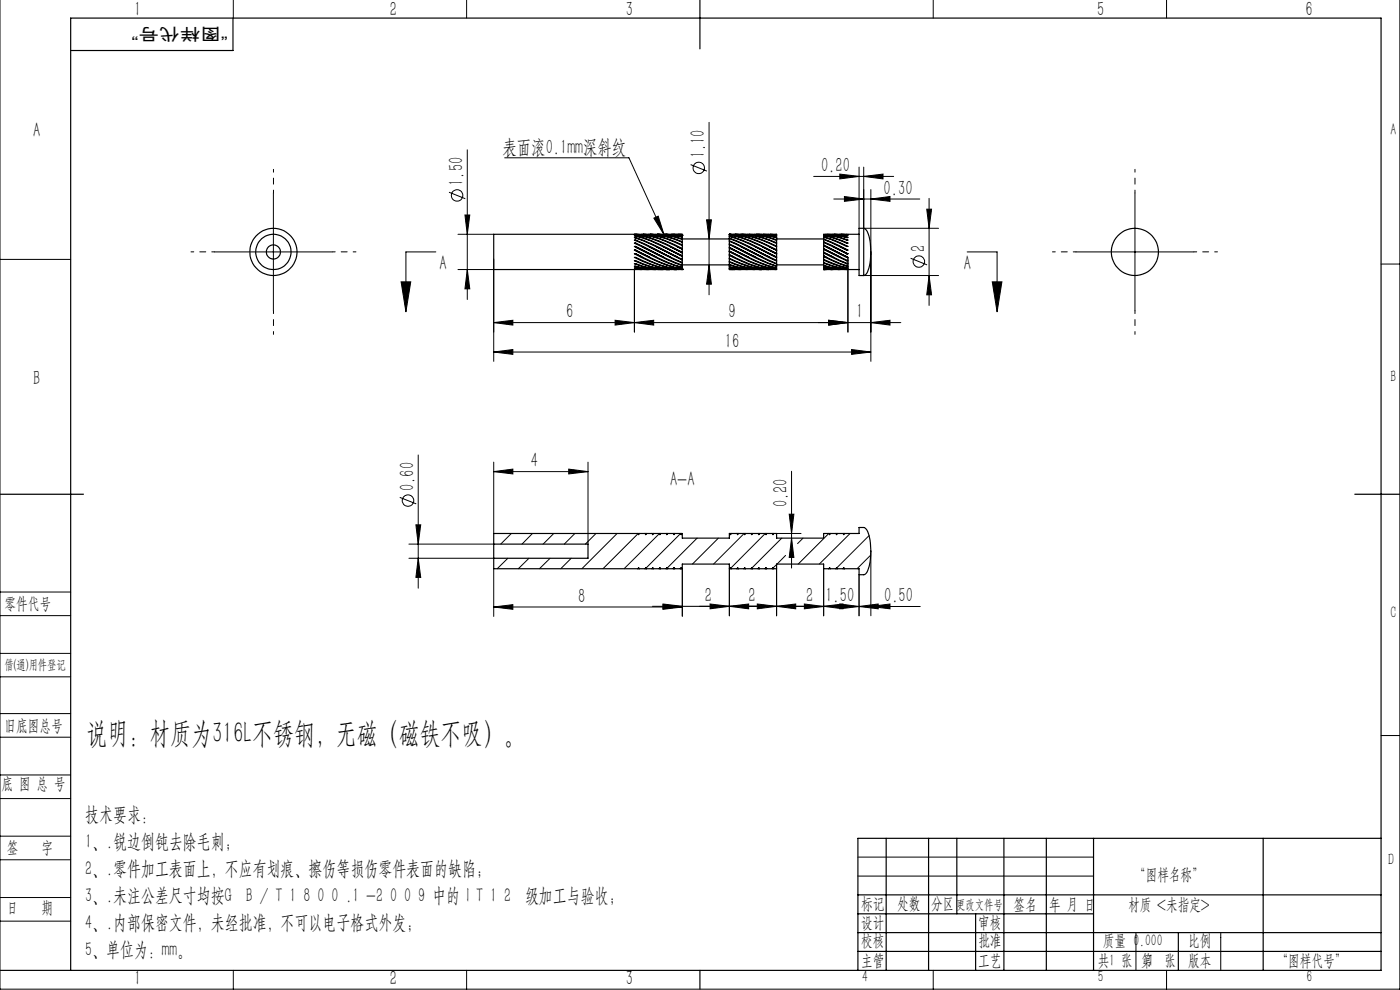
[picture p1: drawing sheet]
<svg xmlns="http://www.w3.org/2000/svg" width="297mm" height="210mm" viewBox="0 0 297 210" stroke-linecap="round" stroke-linejoin="round" font-family="sans-serif">
<g fill="none" stroke="#000" stroke-width=".21">
<path d="M0 -.1v209.9h297v-209.9M49.5 0v3.8M99 0v3.8M198 0v3.8M247.5 0v3.8M99.1 31.8v31.7M107.1 33.5h26.3l7.5 16.3M146.5 34.9l3.5 1.4M150.4 26v36.5M172.6 37.4h17M178.2 36.9l4 .5-4 .6zM182.2 35.4v13"/>
<path d="M183.2 37.4l4.1-.5v1.1zM183.2 35.4v13h15.9M0 55h15M45.5 53.4h25M58 40.9v25M85.1 59.8h2l-1 6.3zM92.5 53.4h-6.4v12.7M95.2 40.8l3.5 1.3M97.2 57.2h7.5M97.2 49.7h7.5M98.6 45.6h1.1l-.6 4.1zM99.1 57.2l.6 4.1h-1.1z"/>
<path d="M104.7 55v21.7M134.6 57.1v13.3M138.7 46.3l.9-.4 1.3 3.9zM149.9 46.6h1l-.5 4.1zM150.4 56.2l.5 4.1h-1zM176.9 42.2h18.2M179.1 41.7l4.1 .5-4.1 .5zM179.9 54.6v15.8M183.2 58.4h15.9M184.7 42.2l4.1-.5v1zM184.7 40.2v36.5M193.2 54.8l3.5 1.4"/>
<path d="M196.6 44.4h1l-.5 4zM197.1 58.4l.5 4.1h-1zM197.1 42.1v22.7M205.2 53.4h6.3v12.7M210.5 59.8h2l-1 6.3zM228.2 53.4h25.1M240.8 40.9v25M293 56h4M104.7 74.7l4.1-.6v1.1zM104.7 74.7h80M104.7 68.4l4.1-.5v1.1zM130.5 67.9l4.1 .5-4.1 .6z"/>
<path d="M134.6 68.4l4.1-.5v1.1zM175.8 67.9l4.1 .5-4.1 .6zM180.7 74.1l4 .6-4 .5zM184.7 68.4l4.1-.5v1.1zM191.1 68.4h-86.4M88.7 96.5v28.3M104.7 98v15.2M120.7 99.5l4 .5-4 .5zM124.7 98v17.4M167.9 100v20.5M84.8 105.5l3.5 1.4M86.7 115.4h18"/>
<path d="M86.7 118.4h18M88.2 111.3h1.1l-.6 4.1zM88.7 118.4l.6 4.1h-1.1zM104.7 100l4.1-.5v1zM104.7 100h20M107.7 118.4l-2.2 2.2M108.5 113.2l-2.3 2.2M112.2 118.4l-2.2 2.2M113 113.2l-2.3 2.2M116.7 118.4l-2.3 2.2M117.5 113.2l-2.3 2.2M121.2 118.4l-2.2 2.2"/>
<path d="M122 113.2l-2.3 2.2M126.4 113.2l-2.2 2.2M130.9 113.2l-7.5 7.4M135.4 113.2l-7.5 7.4M139.9 113.2l-7.5 7.4M144.4 113.2l-7.3 7.3M147.9 114.2l-6.4 6.3M152.4 114.2l-5.5 5.5M157.8 113.2l-6.4 6.5M162.3 113.2l-7.3 7.3M164.7 113.2h5.2M164.7 119.8l-.7 .7"/>
<path d="M165.8 114.2l-6.3 6.3M166.7 117.8l-1.8 1.9M167.4 109.1h1l-.5 4.1zM167.9 114.2l.5 4h-1zM170.4 114.2l-1.2 1.1M175.8 113.2l-6.5 6.5M180.3 113.2l-6.5 6.5M184.4 113.6l-6.9 6.9M184.7 117.7l-2.9 2.9M184.7 116.9v13.7M0 138.6h15M0 125.6h15"/>
<path d="M0 130.6h15M104.7 128.8l4.1-.5v.9zM104.7 120.6v10.2M104.7 128.8h40M138.4 128.6h42.7M140.7 128.3l4 .5-4 .4zM140.7 128.1l4 .5-4 .5zM144.7 120.6v10.2M150.6 128.1l4.1 .5-4.1 .5zM154.7 120.6v10M154.7 128.6l4.1-.5v1zM160.7 128.1l4 .5-4 .5z"/>
<path d="M164.7 128.6l4.1-.5v1zM164.7 120.6v10M170.6 128.1l4.1 .5-4.1 .5zM174.7 128.6l4.1-.5v1zM174.7 120.6v10M177.4 120.6h-.1M178.2 128.1l4 .5-4 .5zM182.2 128.6l4.1-.5v1zM182.2 121.9v8.7M184.7 128.6l4.1-.5v1zM195.2 128.6h-26.8M0 143.6h15"/>
<path d="M0 156.4h15M0 151.4h15M293 156h4M0 169.4h15M0 164.4h15M0 177.4h15M0 182.4h15M0 190.4h15M0 195.4h15M182 181.8h50M182 185.8h50M241 197.8v8"/>
<path d="M259 197.8v8M49.5 205.8v4M99 205.8v4M198 205.8v4M247.5 205.8v4"/>
<circle cx="148.2" cy="35.6" r="1.22"/>
<circle cx="97" cy="41.5" r="1.21"/>
<circle cx="194.9" cy="55.5" r="1.2"/>
<circle cx="86.6" cy="106.2" r="1.2"/>
</g>
<path d="M45.5 53.4h-5M58 40.9v-5M70.5 53.4h5M228.3 53.4h-5M240.8 40.9v-5M253.3 53.4h5M58 65.9v5M240.8 65.9v5" fill="none" stroke="#000" stroke-width=".21" stroke-dasharray="30.5 1.3 1.3 1.3" stroke-dashoffset="29.9"/>
<g fill="none" stroke="#000" stroke-width=".25">
<path d="M148.5 0v10.4M49.4 3.8v6.9h-34.4M134.6 49.7a20.5 20.5 0 0 1 10.1 3.2v.6M134.6 53l1.7 .9a28.9 28.9 0 0 0 8.4 3.2M134.6 53.8h.3a23.5 23.5 0 0 0 9.8 3.4 23.4 23.4 0 0 1-10.1-3.4zM134.6 53h.3M134.6 53l.1 .1M134.7 53.1l3.1 1.4M134.8 53.8l1.2 .6M134.9 50.4l3.2 1.3 6.6 3.3M134.9 49.7a21.1 21.1 0 0 1 9.8 3M134.9 49.8a28.4 28.4 0 0 1 9.8 3.7"/>
<path d="M134.9 49.8h-.3a30.1 30.1 0 0 1 10.1 3.8M134.9 50a42.7 42.7 0 0 1 9.8 4.3M134.9 50h-.3a45.3 45.3 0 0 1 10.1 4.4M134.9 50.4h-.3a75.9 75.9 0 0 1 10.1 4.8M134.9 50.9l9.8 4.8M134.9 50.9h-.3l10.1 4.9M134.9 51.6l6.5 3.3 3.3 1.4M134.9 51.6h-.3l3.4 1.7a43.3 43.3 0 0 0 6.7 3.1M134.9 52.3l3.2 1.7a31.7 31.7 0 0 0 6.6 2.7v-.3M134.9 52.3h-.3l3.4 1.7a29.3 29.3 0 0 0 6.7 2.8M134.9 53l1.6 .9a27.4 27.4 0 0 0 8.2 3.1v-.2M134.9 50.4l-.1 .1"/>
<path d="M134.9 51.6l-.1 .1M134.9 53l-.2 .1M134.9 52.3h-.2M134.9 50.9l-.1 .1M134.9 50l-.1 .1M134.9 49.8h.1M135 52.5l4 1.9M135.9 54.4l.3 .1M136.2 52.3l4.6 2.2M137.7 52.3l4.5 2.2M138.9 54.4l.3 .1M139.1 49.7a14.3 14.3 0 0 1 5.6 1.1"/>
<path d="M139.1 49.7h-1.2a16.8 16.8 0 0 1 6.8 1.6M139.2 52.3l4.5 2.2M140.6 49.7l2.5 .2 1.6 .4M140.6 49.7h-1.2a15.1 15.1 0 0 1 5.3 1M140.7 52.3l4 2M140.7 49.7l2.4 .2 1.6 .3M140.7 57.2a16.2 16.2 0 0 1-6.1-1.3h.3a16.1 16.1 0 0 0 7.2 1.3 17.1 17.1 0 0 1-7.5-1.9h.3a16.8 16.8 0 0 0 8.7 1.9 19 19 0 0 1-9-2.6h.3a18.9 18.9 0 0 0 9.8 2.6M140.9 49.7h1.2M142.1 49.7l2.6 .2v.3M142.1 49.7l2.6 .2M142.2 52.3l2.5 1.3M142.4 49.7h2.3"/>
<path d="M143.7 49.7h1M143.7 52.3l1 .4M143.9 49.7h.8M144.7 52.7v-.5a18.8 18.8 0 0 0-8.6-2.5h-31.4v7.5h32.9l-3-.3 1.9 .2 2.6 .1-2.8-.3-1.7-.4h.3a15.5 15.5 0 0 0 5.7 .7M144.7 49.7v.2M144.7 50.3v.4M144.7 50.8v.5M144.7 51.4a17 17 0 0 0-8.3-1.7 18.8 18.8 0 0 1 8.3 2.3M144.7 51.4v.6M144.7 53.6v.7M144.7 54.4v.6M144.7 55.2v.5"/>
<path d="M144.7 55.8v.5M144.7 57.1v.1M144.7 57.2h.1M144.7 55v.2M144.7 57.1h.1M144.7 53.6h.1M144.7 54.3v.1M144.7 53.5v.1M144.7 52v.1M144.7 51.3v.1M144.7 49.9h.1M144.7 56.2h10"/>
<path d="M144.7 50.7h10M144.7 50.2v.1M144.7 50.7v.1M144.7 55.7v.1M144.7 56.3v.1M144.7 56.8h.1M154.7 52.6l4 1.9M154.7 54l1 .5M154.7 50.5l2.7 1.1 7.3 3.6M154.7 50.6l2.4 1 7.6 3.8M154.7 50.5v-.3l2.4 .7 7.6 3.8M154.7 51.1l10 4.8"/>
<path d="M154.7 50.6v.5M154.7 51.7v.2M154.7 51.7l2.7 1.3a49.2 49.2 0 0 0 7.3 3.4v-.4M154.7 51.9l5.4 2.7 4.6 1.9M154.7 51.2v.5M154.7 51.2l10 4.8M154.7 52.4l2.7 1.4a28 28 0 0 0 7.3 3v-.3M154.7 51.9v.5M154.7 52.4v.2M154.7 52.6l2.4 1.2a29.6 29.6 0 0 0 7.6 3.1M154.7 53.2l1.4 .7a26.7 26.7 0 0 0 8.6 3.2M154.7 52.6v.6"/>
<path d="M154.7 49.9a25.5 25.5 0 0 1 8.5 3.2l1.5 .8M154.7 53.3l2.3 1.1M154.7 53.2v.1M154.7 50.1a44.4 44.4 0 0 1 10 4.4M154.7 49.9v.2M154.7 49.8a31 31 0 0 1 10 4M154.7 53.4l2.4 1.2a22.7 22.7 0 0 0 7.6 2.5M154.7 53.3v.1M154.7 49.7v.1M154.7 49.7a20.3 20.3 0 0 1 8.5 2.6l1.5 .8M154.7 54l1.4 .7a20.9 20.9 0 0 0 8.6 2.5M154.7 53.4v.6"/>
<path d="M154.7 49.7a18.1 18.1 0 0 1 8.2 2.4l1.8 .9M154.7 49.7a18.7 18.7 0 0 1 10 2.6M154.7 49.7h.1M154.7 54.2l1.2 .6a18.7 18.7 0 0 0 8.8 2.4M154.7 54v.2M154.7 54.8a19 19 0 0 0 9.9 2.4M154.7 54.2v.6M154.7 54.9l1.2 .5a18.1 18.1 0 0 0 6.9 1.8M154.7 54.8v.1M154.7 55.5a17.3 17.3 0 0 0 8.4 1.7M154.7 54.9v.6M154.7 55.6a17.4 17.4 0 0 0 6.3 1.5"/>
<path d="M154.7 55.5v.1M154.7 56.1a16.7 16.7 0 0 0 6.9 1.1M154.7 55.6v.5M154.7 56.2a16 16 0 0 0 5.4 1 15.8 15.8 0 0 1-5.4-.6M154.7 56.2v.4M154.7 56.6l2.4 .5 1.5 .1a10 10 0 0 1-3.9-.3zM154.7 57l2.5 .2M154.7 57v.1l1.2 .1M154.7 57.2h2.4M154.7 49.8h.1M154.7 50.1h.1M154.7 50.5v.1"/>
<path d="M154.7 51.1v.1M154.7 56.1v.1M154.7 56.6h.1M154.7 57h.1M155.8 52.4l.2 .1M156 52.5l4.3 2M157 54.4l.2 .1M157.2 52.3l.3 .2M157.2 49.7a16 16 0 0 1 7.5 1.8M157.4 49.7h1.2a14.7 14.7 0 0 1 6.1 1.3M157.5 52.5l4.2 2M158.8 52.4l.2 .1"/>
<path d="M158.9 49.7h1.2a12.2 12.2 0 0 1 4.6 .8v.4M159 52.5l4.2 2M160.2 49.8l2.7 .5 1.8 .6M160.2 52.3l4.5 2.2M160.4 49.7l2.5 .2 1.8 .5M160.4 49.7l2.8 .1 1.5 .3v.3M161.7 52.4l3 1.4M161.9 49.7l2.8 .3M161.9 49.7l2.8 .1v.2M163.2 52.3l1.5 .8M163.4 49.7l1.3 .1-1.3-.1M164.7 55.2v.2"/>
<path d="M164.7 54.7v.5M164.7 55.4v.5M164.7 56.9v.2M164.7 53.8v.1M164.7 53.9v.6M164.7 54.5v.2M164.7 53.1v.7M164.7 57.1v.1M164.7 53.1h.1M164.7 53v.1M164.7 52.3v.7M164.7 51.6a17.4 17.4 0 0 0-8.8-1.9 18.7 18.7 0 0 1 8.8 2.5"/>
<path d="M164.7 52.2v.1M164.7 51.6v.6M164.7 51.5v.1M164.7 51v.5M164.7 50.9v.1M164.7 56.2h10M164.7 50.7h10M164.7 50h.1M164.7 50.4h.1M164.7 53.8h.1M164.7 55.9v.1M164.7 56.5h.1"/>
<path d="M164.7 56.9h.1M174.7 52.7l3.5 1.8M174.7 53.6l2 .9M174.7 54.3l.6 .2M174.7 51.3l5.2 2.5h-.3l-4.9-2.4M174.7 51.3v.1M174.7 52.7v-.6l4.9 2.5M174.7 52l5.2 2.6h-.3M174.7 51.4v.6M174.7 50.8v.5M174.7 50.7l5.2 2.3h-.3l-4.9-2.2M174.7 50.3v.4"/>
<path d="M174.7 50.2l1.8 .6 3.4 1.5-5.2-2M174.7 49.9l1.8 .4 3.4 1.3-3.5-1.3-1.7-.4v.3M174.7 49.7v.2M174.7 49.7l3.5 .6 1.7 .6-3.5-.9zM174.7 49.7a19.4 19.4 0 0 1 5.2 .7l-1.7-.4-2.8-.3M174.7 57.2h.1M174.7 57.1v.1M174.7 57.1l1.9 .1h-1.9M174.7 56.8l3.4 .4-3.4-.2zM174.7 56.4v.3a28.3 28.3 0 0 0 7.5 .5M174.7 56.4l3.3 .7 1.6 .1M174.7 56.3l1.8 .5 3.4 .4"/>
<path d="M174.7 55.8v.5M174.7 55.8l3.3 1.1 1.6 .2M174.7 55.7l3.5 1.1 1.7 .3h-.3M174.7 55.2v.5M174.7 55.2l3.3 1.2 1.6 .5M174.7 55l3.5 1.4 1.7 .5h-.3M174.7 54.4v.6M174.7 54.4l3.3 1.5 1.6 .6M174.7 54.3l3.5 1.6 1.7 .6h-.3M174.7 53.6v.7M174.7 53.6l4.9 2.3M174.7 53.5l5.2 2.4h-.3"/>
<path d="M174.7 53.5v-.6l4.9 2.4M174.7 52.7l5.2 2.6h-.3M174.7 52v.1M174.7 53.5v.1M174.7 53.6h.1M174.7 54.3v.1M174.7 55v.2M174.7 49.9h.1M174.7 55.7v.1M174.7 57.1h.1M174.7 50.2v.1M174.7 50.7v.1"/>
<path d="M174.7 56.3v.1M174.7 56.8h.1M175.2 52.3l4.5 2.2-.1 .1M175.4 49.7l2.6 .1 1.9 .2-3-.3 3 .1h-.3M176.7 52.3l3 1.5M178.3 52.4l1.4 .6M178.4 49.7h3.8M179.6 57.1h.1M179.6 56.4v.1M179.6 56.8v.1M179.7 55.9h-.1M179.7 55.2l-.1 .1"/>
<path d="M183.2 48.4a2.42 2.42 0 0 1 1.3 2.2 12.4 12.4 0 0 1-.7 7.5l-.6 .3M183.2 48.4h-1v10h1M183.2 48.4v10M0 104.8h17.7M104.7 115.4v-2.2h40v1h10v-1h10v1h10v-1h7.5v-1.3h1a2.42 2.42 0 0 1 1.3 2.2 12.4 12.4 0 0 1-.7 7.5l-.4 .3h-1.2v-1.3h-7.5v-.9h-10v.9h-10v-.9h-10v.9h-40v-2.2M104.7 115.4v3M104.7 115.4h20v3h-20M135.3 113.2l.2 .2 .1-.2M136.8 113.2l.2 .2 .1-.2M138.3 113.2l.2 .2 .1-.2M139.8 113.2l.2 .2 .1-.2M141.3 113.2l.2 .2 .1-.2"/>
<path d="M142.8 113.2l.2 .2 .1-.2M144.3 113.2l.2 .2 .1-.2M154.8 113.2l.2 .2 .1-.2M156.4 113.2l.1 .2 .1-.2M157.8 113.2l.2 .2 .1-.2M159.3 113.2l.2 .2 .1-.2M160.8 113.2l.2 .2 .1-.2M162.3 113.2l.2 .2 .1-.2M163.8 113.2l.2 .2 .1-.2M175.8 113.2l.2 .2 .1-.2M177.3 113.2l.2 .2 .1-.2M178.9 113.2l.1 .2 .1-.2"/>
<path d="M287.4 104.8h9.6M135.3 120.6l.2-.2 .1 .2M136.8 120.6l.2-.2 .1 .2M138.3 120.6l.2-.2 .1 .2M139.8 120.6l.2-.2 .1 .2M141.3 120.6l.2-.2 .1 .2M142.8 120.6l.2-.2 .1 .2M144.3 120.6l.2-.2 .1 .2M154.8 120.6l.2-.2 .1 .2M156.4 120.6l.1-.2 .1 .2M157.8 120.6l.2-.2 .1 .2M159.3 120.6l.2-.2 .1 .2"/>
<path d="M160.8 120.6l.2-.2 .1 .2M162.3 120.6l.2-.2 .1 .2M163.8 120.6l.2-.2 .1 .2M175.8 120.6l.2-.2 .1 .2M177.3 120.6l.2-.2 .1 .2M178.9 120.6l.1-.2 .1 .2M188 177.8v28M197 177.8v28M203 177.8v16M213 177.8v28M222 177.8v28M232 177.8v28"/>
<path d="M268 177.8v28M293 177.8h-111v28M182 189.8h111M182 193.8h50M182 197.8h111M207 193.8v12M250 197.8v8M0 205.8h293v-202h-278v202M148.5 205.8v4M182 201.8h111"/>
<circle cx="58" cy="53.4" r="3.7"/>
<circle cx="58" cy="53.4" r="5"/>
<circle cx="58" cy="53.4" r="1.51"/>
<circle cx="240.8" cy="53.4" r="5"/>
</g>
<g fill="#000">
<path d="M138.7 46.3l.9-.4 1.3 3.9z"/>
<path d="M183.2 37.4l4.1-.5v1.1zM178.2 36.9l4 .5-4 .6z"/>
<path d="M99.1 57.2l.6 4.1h-1.1zM98.6 45.6h1.1l-.6 4.1z"/>
<path d="M179.1 41.7l4.1 .5-4.1 .5zM184.7 42.2l4.1-.5v1zM104.7 68.4l4.1-.5v1.1zM130.5 67.9l4.1 .5-4.1 .6z"/>
<path d="M196.6 44.4h1l-.5 4zM197.1 58.4l.5 4.1h-1zM149.9 46.6h1l-.5 4.1zM150.4 56.2l.5 4.1h-1z"/>
<path d="M104.7 74.7l4.1-.6v1.1zM180.7 74.1l4 .6-4 .5zM175.8 67.9l4.1 .5-4.1 .6zM184.7 68.4l4.1-.5v1.1z"/>
<path d="M175.8 67.9l4.1 .5-4.1 .6zM134.6 68.4l4.1-.5v1.1z"/>
<path d="M210.5 59.8h2l-1 6.3zM85.1 59.8h2l-1 6.3z"/>
<path d="M88.2 111.3h1.1l-.6 4.1zM88.7 118.4l.6 4.1h-1.1z"/>
<path d="M120.7 99.5l4 .5-4 .5zM104.7 100l4.1-.5v1z"/>
<path d="M167.4 109.1h1l-.5 4.1zM167.9 114.2l.5 4h-1z"/>
<path d="M104.7 128.8l4.1-.5v.9zM140.7 128.3l4 .5-4 .4zM150.6 128.1l4.1 .5-4.1 .5zM164.7 128.6l4.1-.5v1zM178.2 128.1l4 .5-4 .5zM184.7 128.6l4.1-.5v1z"/>
<path d="M154.7 128.6l4.1-.5v1zM140.7 128.1l4 .5-4 .5zM174.7 128.6l4.1-.5v1zM160.7 128.1l4 .5-4 .5z"/>
<path d="M182.2 128.6l4.1-.5v1zM170.6 128.1l4.1 .5-4.1 .5z"/>
</g>
<text font-size="6.3" x="18.3" y="157.6">说明：材质为316L不锈钢，无磁（磁铁不吸）。</text>
<g font-size="4.4">
<text x="28.5" y="3.5">1</text>
<text x="82.7" y="3.5">2</text>
<text x="132.7" y="3.5">3</text>
<text x="232.7" y="3.5">5</text>
<text x="277" y="3.5">6</text>
<text x="7.1" y="29.1">A</text>
<text x="106.6" y="32.6">表面滚0.1mm深斜纹</text>
<text x="149.6" y="33.6" transform="rotate(-90 149.6 33.6)">1.10</text>
<text x="98.3" y="39.4" transform="rotate(-90 98.3 39.4)">1.50</text>
<text x="174.2" y="36.5">0.20</text>
<text x="187.5" y="41.3">0.30</text>
<text x="196.3" y="53.5" transform="rotate(-90 196.3 53.5)">2</text>
<text x="93.2" y="57.2">A</text>
<text x="204.4" y="57.2">A</text>
<text x="120.1" y="67.6">6</text>
<text x="154.6" y="67.6">9</text>
<text x="181.6" y="67.6">1</text>
<text x="153.8" y="73.8">16</text>
<text x="7.1" y="81.6">B</text>
<text x="112.6" y="99.1">4</text>
<text x="87.9" y="104.2" transform="rotate(-90 87.9 104.2)">0.60</text>
<text x="142.1" y="103.1">A-A</text>
<text x="167.1" y="107.6" transform="rotate(-90 167.1 107.6)">0.20</text>
<text x="122.6" y="127.9">8</text>
<text x="149.5" y="127.7">2</text>
<text x="158.8" y="127.7">2</text>
<text x="171.1" y="127.7">2</text>
<text x="175.1" y="127.7">1.50</text>
<text x="187.6" y="127.7">0.50</text>
<text x="28.5" y="208.9">1</text>
<text x="82.7" y="208.9">2</text>
<text x="132.7" y="208.9">3</text>
</g>
<g font-size="4.2">
<text x="18.1" y="174.2">技术要求：</text>
<text x="18.1" y="179.9">1、.锐边倒钝去除毛刺；</text>
<text x="18.1" y="185.6">2、.零件加工表面上，不应有划痕、擦伤等损伤零件表面的缺陷；</text>
<text x="18.1" y="191.4">3、.未注公差尺寸均按G B / T 1 8 0 0 .1 -2 0 0 9 中的 I T 1 2 级加工与验收；</text>
<text x="18.1" y="197.1">4、.内部保密文件，未经批准，不可以电子格式外发；</text>
<text x="18.1" y="202.8">5、单位为：mm。</text>
</g>
<g font-size="3.5">
<text x="48.3" y="6" transform="rotate(-180 48.3 6)">“图样代号”</text>
<text x="295" y="28.6">A</text>
<text x="295" y="81.1">B</text>
<text x="1" y="129.1">零件代号</text>
<text x="295" y="131.1">C</text>
<text x="1" y="155">旧底图总号</text>
<text x=".3" y="167.4">底 图 总 号</text>
<text x="1.4" y="180.9">签</text>
<text x="8.8" y="180.9">字</text>
<text x="294.5" y="183.6">D</text>
<text x="240.6" y="186.6">“图样名称”</text>
<text x="1.4" y="193.7">日</text>
<text x="8.8" y="193.7">期</text>
<text x="182.7" y="192.8">标记</text>
<text x="182.7" y="196.8">设计</text>
<text x="190.3" y="192.8">处数</text>
<text x="197.5" y="192.8">分区</text>
<text x="207.5" y="196.8">审核</text>
<text x="215" y="193">签名</text>
<text x="222.6" y="193">年 月 日</text>
<text x="239.3" y="193">材质 &lt;未指定&gt;</text>
<text x="182.7" y="200.8">校核</text>
<text x="207.5" y="200.8">批准</text>
<text x="234" y="200.8">质量 0.000</text>
<text x="252" y="200.8">比例</text>
<text x="182.7" y="205">主管</text>
<text x="182.9" y="208.4">4</text>
<text x="207.5" y="205">工艺</text>
<text x="232.9" y="208.4">5</text>
<text x="232.9" y="205">共 张</text>
<text x="235.3" y="205">1</text>
<text x="242.1" y="205">第1 张</text>
<text x="252" y="205">版本</text>
<text x="270.8" y="205">“图样代号”</text>
<text x="277.1" y="208.4">6</text>
</g>
<g font-size="2.8">
<text x="1" y="141.9">借(通)用件登记</text>
<text x="202.9" y="192.8">更改文件号</text>
</g>
</svg>
